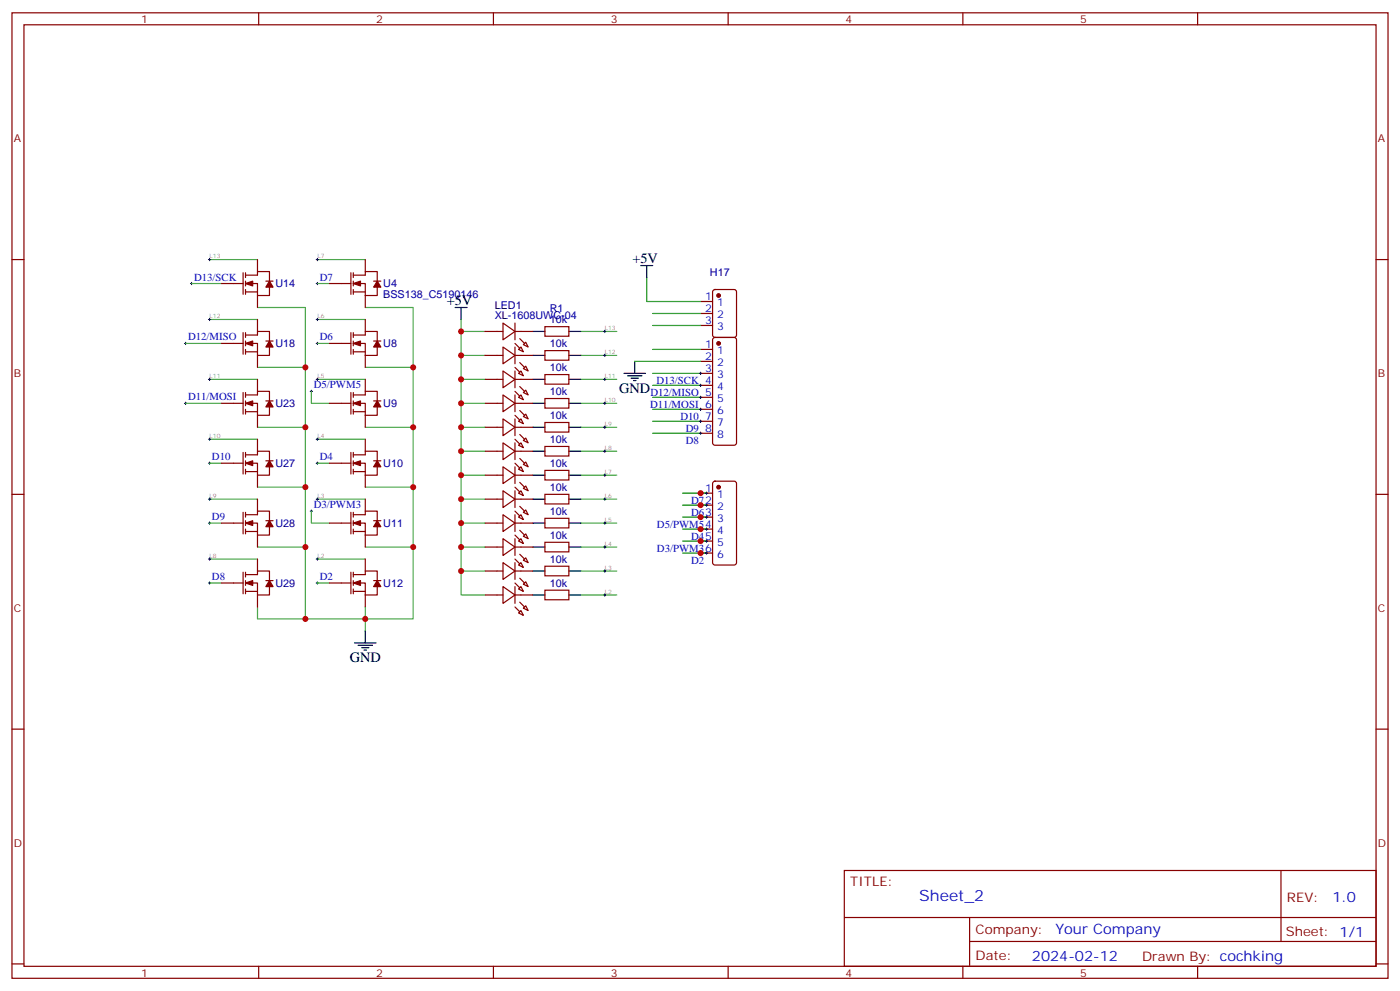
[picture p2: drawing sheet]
<svg xmlns="http://www.w3.org/2000/svg" width="412mm" height="292mm" viewBox="0 0 412 292" stroke-linecap="round" stroke-linejoin="round" font-family="sans-serif">
<g fill="none" stroke="#870000" stroke-width=".35">
<path d="M3.5 3.8h405.4v284.3h-405.4zM7.1 7.3h398.2v277.3h-398.2zM76.2 3.8v3.5M145.3 3.8v3.5M214.5 3.8v3.5M283.6 3.8v3.5M352.8 3.8v3.5M3.5 76.4h3.6M75.8 76.4v3.6M107.6 76.4v3.6M405.3 76.4h3.6M65.3 83.5h6.3"/>
<path d="M71.6 80.3v6.4M71.6 98v6.3M72.3 81h3.5v-1h3.6v3.5M72.3 83.5h3.5v3.5M72.3 98.7h3.5v-1.1h3.6v3.5M72.3 86h3.5M72.3 80.3v1.4M72.3 82.8v1.4M72.3 85.3v1.4M72.3 98v1.4M75.8 87v3.6M75.8 94.1v3.5"/>
<path d="M78.3 82.8h2.1M79.4 84.2v2.8h-3.6M97 83.5h6.4M103.4 80.3v6.4M103.4 98v6.3M104.1 81h3.5v-1h3.5v3.5M104.1 83.5h3.5v3.5M104.1 98.7h3.5v-1.1h3.5v3.5M104.1 86h3.5M104.1 80.3v1.4M104.1 82.8v1.4M104.1 85.3v1.4"/>
<path d="M104.1 98v1.4M107.6 87v3.6M107.6 94.1v3.5M110.1 82.8h2.1M111.1 84.2v2.8h-3.5M142.9 97.6h5.3M148.2 95.1l3.5 2.5-3.5 2.5zM151.7 97.6h5.3M151.7 95.1v5M160.5 96.2h7.1v2.8h-7.1zM206.4 88.8h3.5M206.4 92.3h3.5"/>
<path d="M206.4 95.8h3.5M210.1 99.6l.5-.2h5.7l.5 .2 .2 .5v30.3l-.3 .5-.4 .2h-5.7l-.5-.2-.2-.5v-30.3zM210.1 85.5l.5-.2h5.7l.6 .4 .1 13-.5 .6-5.9 .1-.6-.5-.1-12.9zM65.3 118.8h6.3M65.3 101.1h6.3M71.6 115.6v6.4M72.3 101.1h3.5v3.6M72.3 116.3h3.5v-1h3.6v3.5M72.3 118.8h3.5v3.5M72.3 103.6h3.5M72.3 100.4v1.4M72.3 102.9v1.4"/>
<path d="M72.3 115.6v1.4M72.3 118.1v1.4M75.8 104.7v3.5M75.8 111.7v3.6M78.3 100.4h2.1M78.3 118.1h2.1M79.4 101.8v2.9h-3.6M79.4 119.5v2.8h-3.6M97 118.8h6.4M97 101.1h6.4M103.4 115.6v6.4M104.1 101.1h3.5v3.6"/>
<path d="M104.1 116.3h3.5v-1h3.5v3.5M104.1 118.8h3.5v3.5M104.1 100.4v1.4M104.1 102.9v1.4M104.1 115.6v1.4M104.1 118.1v1.4M104.1 103.6h3.5M107.6 104.7v3.5M107.6 111.7v3.6M110.1 100.4h2.1M110.1 118.1h2.1M111.1 101.8v2.9h-3.5"/>
<path d="M111.1 119.5v2.8h-3.5M142.9 104.7h5.3M142.9 111.7h5.3M142.9 118.8h5.3M148.2 102.2l3.5 2.5-3.5 2.4zM148.2 109.3l3.5 2.4-3.5 2.5zM148.2 116.3l3.5 2.5-3.5 2.4zM151.7 102.2v4.9M151.7 109.3v4.9M151.7 116.3v4.9M151.7 104.7h5.3M151.7 111.7h5.3"/>
<path d="M151.7 118.8h5.3M152.8 110l.7-.7 .7 1.4zM152.8 117l.7-.7 .7 1.4zM153.5 102.2l.7 1.4-1.4-.7zM154.2 101.5l.7-.7 .7 1.4zM154.2 108.5l.7-.7 .7 1.5zM154.2 115.6l.7-.7 .7 1.4zM160.5 103.3h7.1v2.8h-7.1zM160.5 110.3h7.1v2.8h-7.1zM160.5 117.4h7.1v2.8h-7.1zM206.4 102.9h3.5M206.4 106.4h3.5"/>
<path d="M206.4 110h3.5M206.4 113.5h3.5M206.4 117h3.5M65.3 136.4h6.3M71.6 133.2v6.4M72.3 133.9h3.5v-1h3.6v3.5M72.3 136.4h3.5v3.5M72.3 121.2h3.5M72.3 138.9h3.5M72.3 120.5v1.5M72.3 133.2v1.5M72.3 135.7v1.4"/>
<path d="M72.3 138.2v1.4M75.8 122.3v3.5M75.8 129.4v3.5M75.8 139.9v3.6M78.3 135.7h2.1M79.4 137.1v2.8h-3.6M97 136.4h6.4M103.4 133.2v6.4M104.1 133.9h3.5v-1h3.5v3.5M104.1 136.4h3.5v3.5M104.1 120.5v1.5M104.1 133.2v1.5"/>
<path d="M104.1 135.7v1.4M104.1 138.2v1.4M104.1 121.2h3.5M104.1 138.9h3.5M107.6 122.3v3.5M107.6 129.4v3.5M107.6 139.9v3.6M110.1 135.7h2.1M111.1 137.1v2.8h-3.5M142.9 125.8h5.3M142.9 132.9h5.3M142.9 139.9h5.3"/>
<path d="M148.2 123.4l3.5 2.4-3.5 2.5zM148.2 130.4l3.5 2.5-3.5 2.5zM148.2 137.5l3.5 2.4-3.5 2.5zM151.7 123.4v4.9M151.7 130.4v5M151.7 137.5v4.9M151.7 125.8h5.3M151.7 132.9h5.3M151.7 139.9h5.3M152.8 124.1l.7-.7 .7 1.4zM152.8 138.2l.7-.7 .7 1.4zM153.5 130.4l.7 1.4-1.4-.7z"/>
<path d="M154.2 122.7l.7-.7 .7 1.4zM154.2 129.7l.7-.7 .7 1.4zM154.2 136.8l.7-.7 .7 1.4zM160.5 124.4h7.1v2.8h-7.1zM160.5 131.5h7.1v2.8h-7.1zM160.5 138.5h7.1v2.9h-7.1zM206.4 120.5h3.5M206.4 124.1h3.5M206.4 127.6h3.5M3.5 145.6h3.6M65.3 154.1h6.3M71.6 150.9v6.3"/>
<path d="M72.3 151.6h3.5v-1.1h3.6v3.6M72.3 154.1h3.5v3.5M72.3 156.5h3.5M72.3 150.9v1.4M72.3 153.4v1.4M72.3 155.8v1.4M75.8 147v3.5M75.8 157.6v3.5M78.3 153.4h2.1M79.4 154.8v2.8h-3.6M97 154.1h6.4M103.4 150.9v6.3"/>
<path d="M104.1 151.6h3.5v-1.1h3.5v3.6M104.1 154.1h3.5v3.5M104.1 150.9v1.4M104.1 153.4v1.4M104.1 155.8v1.4M104.1 156.5h3.5M107.6 147v3.5M107.6 157.6v3.5M110.1 153.4h2.1M111.1 154.8v2.8h-3.5M142.9 147h5.3M142.9 154.1h5.3"/>
<path d="M148.2 144.5l3.5 2.5-3.5 2.5zM148.2 151.6l3.5 2.5-3.5 2.4zM148.2 158.6l3.5 2.5-3.5 2.5zM151.7 144.5v5M151.7 151.6v4.9M151.7 158.6v5M151.7 147h5.3M151.7 154.1h5.3M152.8 145.2l.7-.7 .7 1.4zM152.8 152.3l.7-.7 .7 1.4zM152.8 159.3l.7-.7 .7 1.5zM154.2 143.8l.7-.7 .7 1.4z"/>
<path d="M154.2 150.9l.7-.7 .7 1.4zM154.2 157.9l.7-.7 .7 1.4zM160.5 145.6h7.1v2.8h-7.1zM160.5 152.6h7.1v2.9h-7.1zM160.5 159.7h7.1v2.8h-7.1zM206.4 145.2h3.5M206.4 148.8h3.5M206.4 152.3h3.5M206.4 155.8h3.5M206.4 159.3h3.5M210.1 141.9l.5-.2h5.7l.6 .4 .1 23.6-.5 .6-5.9 .1-.6-.5-.1-23.5zM405.3 145.6h3.6"/>
<path d="M65.3 171.7h6.3M71.6 168.5v6.4M72.3 169.2h3.5v-1h3.6v3.5M72.3 171.7h3.5v3.5M72.3 174.2h3.5M72.3 168.5v1.4M72.3 171v1.4M72.3 173.5v1.4M75.8 164.6v3.6M75.8 175.2v3.6M78.3 171h2.1M79.4 172.4v2.8h-3.6"/>
<path d="M97 171.7h6.4M103.4 168.5v6.4M104.1 169.2h3.5v-1h3.5v3.5M104.1 171.7h3.5v3.5M104.1 168.5v1.4M104.1 171v1.4M104.1 173.5v1.4M104.1 174.2h3.5M107.6 164.6v3.6M107.6 175.2v3.6M110.1 171h2.1M111.1 172.4v2.8h-3.5"/>
<path d="M142.9 161.1h5.3M142.9 168.2h5.3M142.9 175.2h5.3M148.2 165.7l3.5 2.5-3.5 2.4zM148.2 172.8l3.5 2.4-3.5 2.5zM151.7 165.7v4.9M151.7 172.8v4.9M151.7 161.1h5.3M151.7 168.2h5.3M151.7 175.2h5.3M152.8 166.4l.7-.7 .7 1.4zM152.8 173.5l.7-.7 .7 1.4z"/>
<path d="M154.2 165l.7-.7 .7 1.4zM154.2 172l.7-.7 .7 1.5zM154.2 179.1l.7-.7 .7 1.4zM160.5 166.8h7.1v2.8h-7.1zM160.5 173.8h7.1v2.8h-7.1zM206.4 162.9h3.5M152.8 180.5l.7-.7 .7 1.4zM3.5 214.7h3.6M405.3 214.7h3.6M248.7 256.4h156.6v28.2h-156.6zM377.3 256.4v20.9M248.7 270.2h156.5"/>
<path d="M285.6 277.3h119.6M285.6 270.2v14.1M3.5 283.9h3.6M76.2 284.6v3.5M145.3 284.6v3.5M214.5 284.6v3.5M283.6 284.6v3.5M352.8 284.6v3.5M405.3 283.9h3.6"/>
</g>
<g fill="none" stroke="#000" stroke-width=".29">
<path d="M61.4 76.4h.7M61.7 76.1v.7M93.1 76.4h.7M93.5 76.1v.7M56.1 83.5h.7M56.4 83.1v.8M61.4 94.1h.7M61.7 93.7v.7M93.1 83.5h.7M93.1 94.1h.7M93.5 83.1v.8M93.5 93.7v.7"/>
<path d="M177.8 97.6h.7M178.2 97.3v.7M54.3 101.1h.7M54.3 118.8h.7M54.7 100.8v.7M54.7 118.4v.7M61.4 111.7h.7M61.7 111.4v.7M91.4 115.3h.7M91.7 114.9v.7M93.1 101.1h.7M93.1 111.7h.7"/>
<path d="M93.5 100.8v.7M93.5 111.4v.7M177.8 118.8h.7M177.8 111.7h.7M177.8 104.7h.7M178.2 104.3v.7M178.2 111.4v.7M178.2 118.4v.7M206 117h.7M206 113.5h.7M206 110h.7M206.4 109.6v.7"/>
<path d="M206.4 113.1v.7M206.4 116.7v.7M61.4 136.4h.7M61.4 129.4h.7M61.7 129v.7M61.7 136.1v.7M93.1 136.4h.7M93.1 129.4h.7M93.5 129v.7M93.5 136.1v.7M177.8 139.9h.7M177.8 132.9h.7"/>
<path d="M177.8 125.8h.7M178.2 125.5v.7M178.2 132.5v.7M178.2 139.6v.7M206 127.6h.7M206 124.1h.7M206 120.5h.7M206.4 120.2v.7M206.4 123.7v.7M206.4 127.2v.8M61.4 154.1h.7M61.4 147h.7"/>
<path d="M61.7 146.6v.8M61.7 153.7v.7M91.4 150.5h.7M91.7 150.2v.7M93.1 147h.7M93.5 146.6v.8M177.8 154.1h.7M177.8 147h.7M178.2 146.6v.8M178.2 153.7v.7M207.8 159.3h.7M207.8 155.8h.7"/>
<path d="M207.8 152.3h.7M207.8 148.8h.7M207.8 145.2h.7M208.1 144.9v.7M208.1 148.4v.7M208.1 151.9v.7M208.1 155.5v.7M208.1 159v.7M61.4 171.7h.7M61.4 164.6h.7M61.7 164.3v.7M61.7 171.3v.7"/>
<path d="M93.1 171.7h.7M93.1 164.6h.7M93.5 164.3v.7M93.5 171.3v.7M177.8 175.2h.7M177.8 168.2h.7M177.8 161.1h.7M178.2 160.8v.7M178.2 167.8v.7M178.2 174.9v.7M207.8 162.9h.7M208.1 162.5v.7"/>
</g>
<g fill="none" stroke="#4aa64a" stroke-width=".35">
<path d="M61.7 76.4h14.1M93.5 76.4h14.1M56.4 83.5h8.9M61.7 94.1h14.1M75.8 90.6h14.2v91.7h17.6v3.5M93.5 83.5h3.5M93.5 94.1h14.1M107.6 90.6h14.1v91.7h-14.1v-3.5M135.8 94.1v81.1h7.1M135.8 97.6h7.1M171.1 97.6h10.6M54.7 118.8h10.6"/>
<path d="M54.7 101.1h10.6M61.7 111.7h14.1M75.8 108.2h14.2M91.7 115.3v3.5h5.3M93.5 111.7h14.1M93.5 101.1h3.5M107.6 108.2h14.1M135.8 118.8h7.1M135.8 111.7h7.1M135.8 104.7h7.1M171.1 118.8h10.6M171.1 111.7h10.6"/>
<path d="M171.1 104.7h10.6M61.7 136.4h3.6M61.7 129.4h14.1M75.8 125.8h14.2M93.5 136.4h3.5M93.5 129.4h14.1M107.6 125.8h14.1M135.8 125.8h7.1M135.8 139.9h7.1M135.8 132.9h7.1M171.1 125.8h10.6M171.1 139.9h10.6"/>
<path d="M171.1 132.9h10.6M61.7 154.1h3.6M61.7 147h14.1M75.8 143.5h14.2M91.7 150.5v3.6h5.3M93.5 147h14.1M107.6 143.5h14.1M135.8 154.1h7.1M135.8 147h7.1M171.1 154.1h10.6M171.1 147h10.6M61.7 171.7h3.6"/>
<path d="M61.7 164.6h14.1M75.8 178.8v3.5h14.2M75.8 161.1h14.2M93.5 171.7h3.5M93.5 164.6h14.1M107.6 161.1h14.1M135.8 161.1h7.1M135.8 168.2h7.1M171.1 161.1h10.6M171.1 168.2h10.6M171.1 175.2h10.6"/>
</g>
<g fill="#870000" stroke="#870000" stroke-width=".35">
<path d="M151.7 101.1l1.4 1.5z"/>
<path d="M153.1 99.7l1.4 1.4z"/>
<path d="M151.7 108.2l1.4 1.4z"/>
<path d="M153.1 106.8l1.4 1.4z"/>
<path d="M151.7 115.3l1.4 1.4z"/>
<path d="M153.1 113.8l1.4 1.5z"/>
<path d="M151.7 122.3l1.4 1.4z"/>
<path d="M153.1 120.9l1.4 1.4z"/>
<path d="M151.7 129.4l1.4 1.4z"/>
<path d="M153.1 128l1.4 1.4z"/>
<path d="M151.7 136.4l1.4 1.4z"/>
<path d="M153.1 135l1.4 1.4z"/>
<path d="M151.7 143.5l1.4 1.4z"/>
<path d="M153.1 142.1l1.4 1.4z"/>
<path d="M151.7 150.5l1.4 1.4z"/>
<path d="M153.1 149.1l1.4 1.4z"/>
<path d="M151.7 157.6l1.4 1.4z"/>
<path d="M153.1 156.2l1.4 1.4z"/>
<path d="M151.7 164.6l1.4 1.5z"/>
<path d="M153.1 163.2l1.4 1.4z"/>
<path d="M151.7 171.7l1.4 1.4z"/>
<path d="M153.1 170.3l1.4 1.4z"/>
<path d="M151.7 178.8l1.4 1.4z"/>
<path d="M153.1 177.3l1.4 1.5z"/>
<path d="M104.1 83.5l2.1-.7v1.4z"/>
<path d="M111.1 82.8l1.1 1.8h-2.1z"/>
<path d="M104.1 101.1l2.1-.7v1.4z"/>
<path d="M111.1 100.4l1.1 1.8h-2.1z"/>
<path d="M104.1 118.8l2.1-.7v1.4z"/>
<path d="M111.1 118.1l1.1 1.7h-2.1z"/>
<path d="M104.1 136.4l2.1-.7v1.4z"/>
<path d="M111.1 135.7l1.1 1.8h-2.1z"/>
<path d="M104.1 154.1l2.1-.7v1.4z"/>
<path d="M111.1 153.4l1.1 1.7h-2.1z"/>
<path d="M104.1 171.7l2.1-.7v1.4z"/>
<path d="M111.1 171l1.1 1.8h-2.1z"/>
<path d="M72.3 83.5l2.1-.7v1.4z"/>
<path d="M79.4 82.8l1 1.8h-2.1z"/>
<path d="M72.3 101.1l2.1-.7v1.4z"/>
<path d="M79.4 100.4l1 1.8h-2.1z"/>
<path d="M72.3 118.8l2.1-.7v1.4z"/>
<path d="M79.4 118.1l1 1.7h-2.1z"/>
<path d="M72.3 136.4l2.1-.7v1.4z"/>
<path d="M79.4 135.7l1 1.8h-2.1z"/>
<path d="M72.3 154.1l2.1-.7v1.4z"/>
<path d="M79.4 153.4l1 1.7h-2.1z"/>
<path d="M72.3 171.7l2.1-.7v1.4z"/>
<path d="M79.4 171l1 1.8h-2.1z"/>
<circle cx="211.7" cy="143.5" r=".53"/>
<circle cx="211.7" cy="101.1" r=".53"/>
<circle cx="211.7" cy="87" r=".53"/>
</g>
<g fill="none" stroke="#000" stroke-width=".35">
<path d="M188.7 78.2h3.6M190.5 78.2v3.5M134.1 90.6h3.5M135.8 90.6v3.5M157 97.6h3.5M167.6 97.6h3.5M157 104.7h3.5M157 111.7h3.5M157 118.8h3.5M167.6 104.7h3.5M167.6 111.7h3.5M167.6 118.8h3.5"/>
<path d="M183.8 110h6.3M184.9 110.7h4.2M185.9 111.4h2.1M186.6 112.1h.7M187 106.4v3.6M157 125.8h3.5M157 132.9h3.5M157 139.9h3.5M167.6 125.8h3.5M167.6 132.9h3.5M167.6 139.9h3.5M157 147h3.5"/>
<path d="M157 154.1h3.5M167.6 147h3.5M167.6 154.1h3.5M157 161.1h3.5M157 168.2h3.5M157 175.2h3.5M167.6 161.1h3.5M167.6 168.2h3.5M167.6 175.2h3.5M104.4 189.3h6.4M105.5 190h4.2M106.5 190.7h2.2"/>
<path d="M107.2 191.5h.7M107.6 185.8v3.5"/>
</g>
<g fill="none" stroke="#008700" stroke-width=".35">
<path d="M190.5 81.7v7.1h15.9M192.3 95.8h14.1M192.3 92.3h14.1M187 106.4h19.4M192.3 102.9h14.1M192.3 117h14.1M192.3 113.5h14.1M192.3 110h14.1M192.3 127.6h14.1M192.3 124.1h14.1M192.3 120.5h14.1M201.1 159.3h7"/>
<path d="M201.1 155.8h7M201.1 152.3h7M201.1 148.8h7M201.1 145.2h7M201.1 162.9h7"/>
</g>
<g fill="#c00">
<circle cx="90" cy="161.1" r=".88"/>
<circle cx="90" cy="108.2" r=".88"/>
<circle cx="90" cy="125.8" r=".88"/>
<circle cx="90" cy="143.5" r=".88"/>
<circle cx="90" cy="182.3" r=".88"/>
<circle cx="107.6" cy="182.3" r=".88"/>
<circle cx="121.7" cy="161.1" r=".88"/>
<circle cx="121.7" cy="143.5" r=".88"/>
<circle cx="121.7" cy="125.8" r=".88"/>
<circle cx="121.7" cy="108.2" r=".88"/>
<circle cx="135.8" cy="97.6" r=".88"/>
<circle cx="135.8" cy="104.7" r=".88"/>
<circle cx="135.8" cy="111.7" r=".88"/>
<circle cx="135.8" cy="118.8" r=".88"/>
<circle cx="135.8" cy="125.8" r=".88"/>
<circle cx="135.8" cy="132.9" r=".88"/>
<circle cx="135.8" cy="139.9" r=".88"/>
<circle cx="135.8" cy="147" r=".88"/>
<circle cx="135.8" cy="154.1" r=".88"/>
<circle cx="135.8" cy="161.1" r=".88"/>
<circle cx="135.8" cy="168.2" r=".88"/>
<circle cx="206.4" cy="162.9" r=".88"/>
<circle cx="206.4" cy="159.3" r=".88"/>
<circle cx="206.4" cy="155.8" r=".88"/>
<circle cx="206.4" cy="152.3" r=".88"/>
<circle cx="206.4" cy="148.8" r=".88"/>
<circle cx="206.4" cy="145.2" r=".88"/>
</g>
<text font-size="4.6" fill="#00f" x="270.8" y="265.4">Sheet_2</text>
<g font-size="4.2">
<text x="186.3" y="77.5">+5V</text>
<text x="131.6" y="89.9">+5V</text>
<text x="182.4" y="115.6">GND</text>
<text x="103" y="195">GND</text>
</g>
<g font-size="4.2" fill="#00f">
<text x="392.5" y="265.6">1.0</text>
<text x="310.9" y="275.2">Your Company</text>
<text x="304" y="283">2024-02-12</text>
</g>
<g font-size="3.9" fill="#800">
<text x="250.5" y="260.9">TITLE:</text>
<text x="379.1" y="265.6">REV:</text>
<text x="287.4" y="275.1">Company:</text>
<text x="378.7" y="275.8">Sheet: 1/1</text>
<text x="287.4" y="282.8">Date:</text>
<text x="336.4" y="282.9">Drawn By: cochking</text>
</g>
<g font-size="3.2" fill="#800">
<text x="41.6" y="6.8">1</text>
<text x="110.8" y="6.8">2</text>
<text x="179.9" y="6.8">3</text>
<text x="249.1" y="6.8">4</text>
<text x="318.2" y="6.8">5</text>
<text x="4.1" y="41.9">A</text>
<text x="405.9" y="41.9">A</text>
<text x="4.1" y="111">B</text>
<text x="405.9" y="111">B</text>
<text x="4.1" y="180.2">C</text>
<text x="405.9" y="180.2">C</text>
<text x="4.1" y="249.3">D</text>
<text x="405.9" y="249.3">D</text>
<text x="41.6" y="287.6">1</text>
<text x="110.8" y="287.6">2</text>
<text x="179.9" y="287.6">3</text>
<text x="249.1" y="287.6">4</text>
<text x="318.2" y="287.6">5</text>
</g>
<g font-size="3.2" fill="#00f">
<text x="57.1" y="82.6">D13/SCK</text>
<text x="94.2" y="82.6">D7</text>
<text x="207.7" y="88.4">1</text>
<text x="207.7" y="92">2</text>
<text x="207.7" y="95.5">3</text>
<text x="211.2" y="90.2">1</text>
<text x="211.2" y="93.7">2</text>
<text x="55.4" y="100.3">D12/MISO</text>
<text x="94.2" y="100.3">D6</text>
<text x="211.2" y="97.3">3</text>
<text x="207.7" y="102.6">1</text>
<text x="207.7" y="106.1">2</text>
<text x="211.2" y="104.3">1</text>
<text x="211.2" y="107.8">2</text>
<text x="193.4" y="113.1">D13/SCK 4</text>
<text x="207.7" y="109.6">3</text>
<text x="211.2" y="111.4">3</text>
<text x="55.4" y="117.9">D11/MOSI</text>
<text x="92.4" y="114.4">D5/PWM5</text>
<text x="191.6" y="116.6">D12/MISO 5</text>
<text x="211.2" y="114.9">4</text>
<text x="211.2" y="118.4">5</text>
<text x="191.5" y="120.1">D11/MOSI 6</text>
<text x="200.4" y="123.6">D10</text>
<text x="207.7" y="123.7">7</text>
<text x="211.2" y="122">6</text>
<text x="211.2" y="125.5">7</text>
<text x="202" y="130.7">D8</text>
<text x="202" y="127.2">D9</text>
<text x="207.7" y="127.2">8</text>
<text x="211.2" y="129">8</text>
<text x="62.4" y="135.5">D10</text>
<text x="94.2" y="135.5">D4</text>
<text x="92.4" y="149.6">D3/PWM3</text>
<text x="203.6" y="148.4">D72</text>
<text x="207.7" y="144.9">1</text>
<text x="211.2" y="146.6">1</text>
<text x="62.4" y="153.2">D9</text>
<text x="193.5" y="155.4">D5/PWM54</text>
<text x="203.6" y="151.9">D63</text>
<text x="211.2" y="150.2">2</text>
<text x="211.2" y="153.7">3</text>
<text x="203.6" y="159">D45</text>
<text x="211.2" y="157.2">4</text>
<text x="211.2" y="160.8">5</text>
<text x="193.5" y="162.5">D3/PWM36</text>
<text x="203.6" y="166">D2</text>
<text x="211.2" y="164.3">6</text>
<text x="62.4" y="170.8">D8</text>
<text x="94.2" y="170.8">D2</text>
</g>
<g font-size="3.2" fill="#000080">
<text x="209.1" y="81.2">H17</text>
<text x="81.1" y="84.6">U14</text>
<text x="112.9" y="87.8">BSS138_C5190146</text>
<text x="112.9" y="84.6">U4</text>
<text x="145.7" y="94.1">XL-1608UWC-04</text>
<text x="145.7" y="91.1">LED1</text>
<text x="161.9" y="95.1">10k</text>
<text x="161.9" y="92">R1</text>
<text x="81.1" y="102.3">U18</text>
<text x="112.9" y="102.3">U8</text>
<text x="161.9" y="102.2">10k</text>
<text x="161.9" y="109.3">10k</text>
<text x="81.1" y="119.9">U23</text>
<text x="112.9" y="119.9">U9</text>
<text x="161.9" y="116.3">10k</text>
<text x="161.9" y="123.4">10k</text>
<text x="161.9" y="130.4">10k</text>
<text x="81.1" y="137.5">U27</text>
<text x="112.9" y="137.5">U10</text>
<text x="161.9" y="137.5">10k</text>
<text x="161.9" y="144.5">10k</text>
<text x="81.1" y="155.2">U28</text>
<text x="112.9" y="155.2">U11</text>
<text x="161.9" y="151.6">10k</text>
<text x="161.9" y="158.6">10k</text>
<text x="161.9" y="165.7">10k</text>
<text x="81.1" y="172.8">U29</text>
<text x="112.9" y="172.8">U12</text>
<text x="161.9" y="172.8">10k</text>
</g>
<g font-size="1.8" fill="#838383">
<text x="61.7" y="76.1">L13</text>
<text x="93.5" y="76.1">L7</text>
<text x="61.7" y="93.7">L12</text>
<text x="93.5" y="93.7">L6</text>
<text x="178.2" y="97.3">L13</text>
<text x="178.2" y="104.3">L12</text>
<text x="61.7" y="111.4">L11</text>
<text x="93.5" y="111.4">L5</text>
<text x="178.2" y="111.4">L11</text>
<text x="178.2" y="118.4">L10</text>
<text x="178.2" y="125.5">L9</text>
<text x="61.7" y="129">L10</text>
<text x="93.5" y="129">L4</text>
<text x="178.2" y="132.5">L8</text>
<text x="178.2" y="139.6">L7</text>
<text x="61.7" y="146.6">L9</text>
<text x="93.5" y="146.6">L3</text>
<text x="178.2" y="146.6">L6</text>
<text x="178.2" y="153.7">L5</text>
<text x="178.2" y="160.8">L4</text>
<text x="61.7" y="164.3">L8</text>
<text x="93.5" y="164.3">L2</text>
<text x="178.2" y="167.8">L3</text>
<text x="178.2" y="174.9">L2</text>
</g>
</svg>
